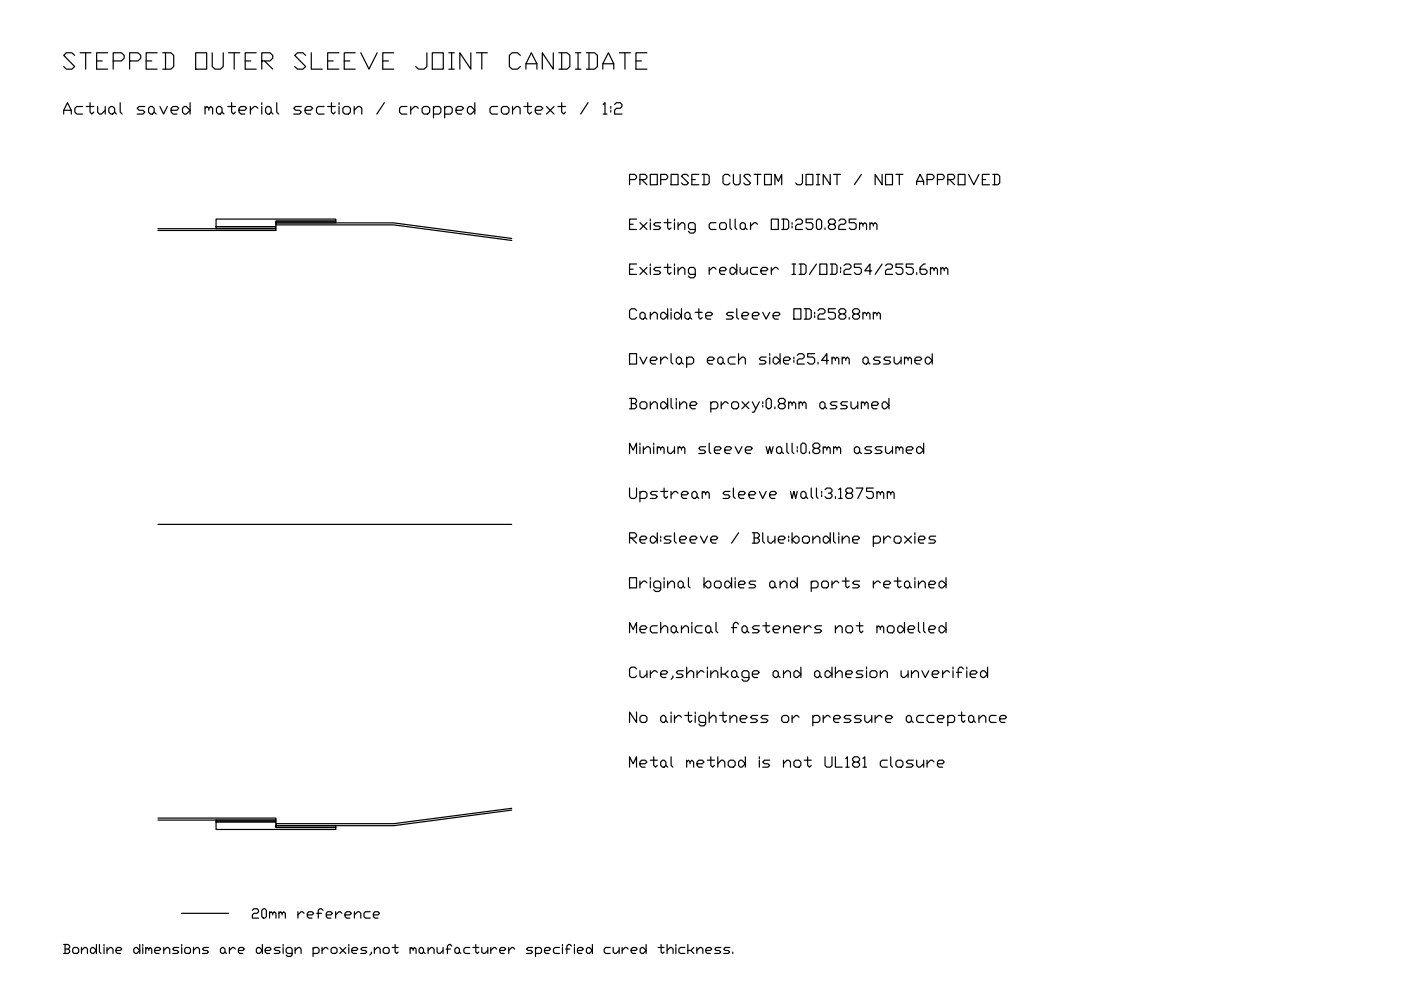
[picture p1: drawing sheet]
<svg xmlns="http://www.w3.org/2000/svg" width="297mm" height="210mm" viewBox="0 0 297 210" stroke-linecap="round" stroke-linejoin="round" font-family="sans-serif">
<!-- layer: BSA_EXISTING_MATERIAL -->
<path d="M33.5 48.5h25v.4h-25M108.5 50.6l-25-3.3h-25v.4h25l25 3.3M33.5 173.5h25v.4h-25M108.5 171.4l-25 3.2h-25v.5h25l25-3.3" fill="none" stroke="#000" stroke-width=".25"/>
<!-- layer: BSA_SLEEVE -->
<path d="M45.8 46.5h25.4v.4h-12.7v1.2h-12.7zM45.8 174.3h12.7v1.1h12.7v.5h-25.4z" fill="none" stroke="#000" stroke-width=".25"/>
<!-- layer: BSA_BONDLINE -->
<path d="M45.8 48.1h12.7v.4h-12.7zM58.5 46.9h12.7v.4h-12.7zM45.8 173.9h12.7v.4h-12.7zM58.5 175.1h12.7v.3h-12.7z" fill="none" stroke="#000" stroke-width=".25"/>
<!-- layer: BSA_AXIS -->
<path d="M33.5 111.2h75" fill="none" stroke="#000" stroke-width=".25"/>
<!-- layer: BSA_JOINT_NOTES -->
<g fill="none" stroke="#000" stroke-width=".25">
<path d="M13.5 24.2v-.8l.8-1.6 .8 1.6v.8M13.5 23.4h1.6M17.5 22.6h-1.2l-.4 .4v.8l.4 .4h1.2M18.3 22.6h1.6M19.1 21.8v2l.4 .4 .4-.4M20.7 22.6v1.2l.4 .4h.4l.8-.8M22.3 22.6v1.6M23.1 23l.4-.4h.4l.4 .4v.8l-.4 .4h-.4l-.4-.4zM24.3 23.8l.4 .4M25.5 21.8v2l.4 .4M30.7 22.6h-1.2l-.4 .4 .4 .4h.8l.4 .4-.4 .4h-1.2M31.9 22.6h.4l.4 .4v.8l-.4 .4h-.4l-.4-.4v-.8z"/>
<path d="M32.7 23.8l.4 .4M33.9 22.6l.8 1.6 .8-1.6M36.3 23.4h1.2l.4-.4-.4-.4h-.8l-.4 .4v.8l.4 .4h.8M39.1 22.6h.4l.8 .8-.8 .8h-.4l-.4-.4v-.8zM40.3 21.8v2.4M43.5 23l.4-.4 .4 .4v.4M43.5 22.6v1.6M44.3 23l.4-.4 .4 .4v1.2M46.3 22.6h.4l.4 .4v.8l-.4 .4h-.4l-.4-.4v-.8zM47.1 23.8l.4 .4M48.3 22.6h1.6M49.1 21.8v2l.4 .4 .4-.4"/>
<path d="M50.7 23.4h1.2l.4-.4-.4-.4h-.8l-.4 .4v.8l.4 .4h.8M53.1 22.6v1.6M54.7 23l-.4-.4h-.4l-.8 .8M55.5 21.8v.4M55.5 22.6v1.6M56.7 22.6h.4l.4 .4v.8l-.4 .4h-.4l-.4-.4v-.8zM57.5 23.8l.4 .4M58.7 21.8v2l.4 .4M63.9 22.6h-1.2l-.4 .4 .4 .4h.8l.4 .4-.4 .4h-1.2M64.7 23.4h1.2l.4-.4-.4-.4h-.8l-.4 .4v.8l.4 .4h.8M68.7 22.6h-1.2l-.4 .4v.8l.4 .4h1.2M69.5 22.6h1.6"/>
<path d="M70.3 21.8v2l.4 .4 .4-.4M71.9 21.8v.4M71.9 22.6v1.6M72.7 23l.4-.4h.8l.4 .4v.8l-.4 .4h-.8l-.4-.4zM75.1 23.4l.8-.8h.4l.4 .4v1.2M75.1 22.6v1.6M81.5 21.8l-1.6 2.4M86.3 22.6h-1.2l-.4 .4v.8l.4 .4h1.2M87.1 22.6v1.6M88.7 23l-.4-.4h-.4l-.8 .8M89.9 22.6h.8l.4 .4v.8l-.4 .4h-.8l-.4-.4v-.8zM91.9 23l.4-.4h.8l.4 .4v.8l-.4 .4h-1.2"/>
<path d="M91.9 22.6v2.4M94.3 23l.4-.4h.8l.4 .4v.8l-.4 .4h-1.2M94.3 22.6v2.4M96.7 23.4h1.2l.4-.4-.4-.4h-.8l-.4 .4v.8l.4 .4h.8M99.5 22.6h.4l.8 .8-.8 .8h-.4l-.4-.4v-.8zM100.7 21.8v2.4M105.5 22.6h-1.2l-.4 .4v.8l.4 .4h1.2M106.3 23l.4-.4h.8l.4 .4v.8l-.4 .4h-.8l-.4-.4zM108.7 23.4l.8-.8h.4l.4 .4v1.2M108.7 22.6v1.6M111.1 22.6h1.6M111.9 21.8v2l.4 .4 .4-.4"/>
<path d="M113.5 23.4h1.2l.4-.4-.4-.4h-.8l-.4 .4v.8l.4 .4h.8M115.9 22.6l1.6 1.6M117.5 22.6l-1.6 1.6M118.3 22.6h1.6M119.1 21.8v2l.4 .4 .4-.4M124.7 21.8l-1.6 2.4M127.9 22.2l.4-.4v2.4M127.9 24.2h.8M129.5 22.6v.4M129.5 23.4v.4M130.3 22.2l.4-.4h.8l.4 .4v.4l-.4 .4h-.8l-.4 .4v.8h1.6M133.5 47.6h.7"/>
<path d="M133.5 57.1h.7M135 46.5h-1.5v2.2h1.5M135 56h-1.5v2.2h1.5M135.7 47.2l1.5 1.5M135.7 56.7l1.5 1.5M137.2 47.2l-1.5 1.5M137.2 56.7l-1.5 1.5M137.9 46.5v.3M137.9 47.2v1.5M137.9 56v.3M137.9 56.7v1.5M140.1 47.2h-1.1l-.4 .4 .4 .3h.7l.4 .4-.4 .4h-1.1"/>
<path d="M140.1 56.7h-1.1l-.4 .4 .4 .3h.7l.4 .4-.4 .4h-1.1M140.8 47.2h1.5M140.8 56.7h1.5M141.6 46.5v1.8l.3 .4 .4-.4M141.6 56v1.8l.3 .4 .4-.4M143 46.5v.3M143 47.2v1.5M143 56v.3M143 56.7v1.5M143.8 47.9l.7-.7h.4l.3 .4v1.1M143.8 57.4l.7-.7h.4l.3 .4v1.1M143.8 47.2v1.5"/>
<path d="M143.8 56.7v1.5M147.4 48.7h-1.1l-.3-.4v-.7l.3-.4h.8l.3 .4v1.4l-.3 .4h-.8l-.3-.4M147.4 58.2h-1.1l-.3-.4v-.7l.3-.4h.8l.3 .4v1.4l-.3 .4h-.8l-.3-.4M150.4 56.7v1.5M151.8 47.2h-1.1l-.3 .4v.7l.3 .4h1.1M151.8 57.1l-.3-.4h-.4l-.7 .7M152.6 57.4h1.1l.3-.3-.3-.4h-.8l-.3 .4v.7l.3 .4h.8M152.9 47.2h.8l.3 .4v.7l-.3 .4h-.8l-.3-.4v-.7zM154.8 46.5v1.8l.3 .4M155.1 56.7h.4l.7 .7-.7 .8h-.4l-.3-.4v-.7zM155.9 46.5v1.8l.3 .4M156.2 56v2.2"/>
<path d="M156.9 47.6l.4-.4h.4l.3 .4v.7l-.3 .4h-.4l-.4-.4zM156.9 56.7v1.1l.4 .4h.4l.7-.8M158 48.3l.4 .4M158.4 56.7v1.5M159.1 47.2v1.5M160.6 47.6l-.4-.4h-.3l-.8 .7M160.6 56.7h-1.1l-.4 .4v.7l.4 .4h1.1M161.3 57.4h1.1l.4-.3-.4-.4h-.7l-.4 .4v.7l.4 .4h.7M163.5 46.5h1.5v2.2h-1.5zM163.5 56.7v1.5M165 57.1l-.4-.4h-.3l-.8 .7M165.7 46.5h1.1l.4 .3v1.5l-.4 .4h-1.1"/>
<path d="M166.1 46.5v2.2M167.9 47.2v.4M167.9 47.9v.4M167.9 58.2h.8M167.9 56h.8M168.3 56v2.2M168.7 46.8l.3-.3h.8l.3 .3v.4l-.3 .4h-.8l-.3 .3v.8h1.4M169.4 56h1.1l.4 .3v1.5l-.4 .4h-1.1M169.8 56v2.2M172.3 46.5h-1.4v.7h1.1l.3 .4v.7l-.3 .4h-.8l-.3-.4M173.1 56l-1.5 2.2M173.4 46.5h.4l.4 .3v1.5l-.4 .4h-.4l-.3-.4v-1.5z"/>
<path d="M173.8 56h1.5v2.2h-1.5zM174.9 48.3v.4M176 47.6l-.4-.4v-.4l.4-.3h.7l.4 .3v.4l-.4 .4h-.7l-.4 .3v.4l.4 .4h.7l.4-.4v-.4l-.4-.3M176 56h1.1l.4 .3v1.5l-.4 .4h-1.1M176.4 56v2.2M177.8 46.8l.4-.3h.7l.4 .3v.4l-.4 .4h-.7l-.4 .3v.8h1.5M178.2 56.7v.4M178.2 57.4v.4M178.9 56.3l.4-.3h.7l.4 .3v.4l-.4 .4h-.7l-.4 .3v.8h1.5M181.5 46.5h-1.5v.7h1.1l.4 .4v.7l-.4 .4h-.7l-.4-.4M182.2 47.6l.4-.4 .4 .4v.3M182.2 47.2v1.5"/>
<path d="M182.6 56h-1.5v.7h1.1l.4 .4v.7l-.4 .4h-.7l-.4-.4M183 47.6l.3-.4 .4 .4v1.1M184.4 47.6l.4-.4 .4 .4v.3M184.4 47.2v1.5M184.8 57.4h-1.5l1.1-1.4v2.2M185.2 47.6l.3-.4 .4 .4v1.1M187 56l-1.5 2.2M187.7 56.3l.4-.3h.7l.4 .3v.4l-.4 .4h-.7l-.4 .3v.8h1.5M191.4 56h-1.5v.7h1.2l.3 .4v.7l-.3 .4h-.8l-.4-.4M193.6 56h-1.4v.7h1.1l.3 .4v.7l-.3 .4h-.8l-.3-.4M194.4 57.8v.4M196.2 56h-.4l-.7 .7v1.1l.4 .4h.7l.4-.4v-.4l-.4-.3h-1.1"/>
<path d="M197.3 57.1l.4-.4 .3 .4v.3M197.3 56.7v1.5M198 57.1l.4-.4 .4 .4v1.1M199.5 57.1l.4-.4 .3 .4v.3M199.5 56.7v1.5M200.2 57.1l.4-.4 .4 .4v1.1M133.5 75h1.5v2.2h-1.5zM135.7 75.7l.7 1.5 .8-1.5M137.9 76.4h1.1l.4-.3-.4-.4h-.7l-.4 .4v.7l.4 .4h.7M140.1 75.7v1.5M141.6 76.1l-.4-.4h-.4l-.7 .7M142.3 75v1.8l.4 .4"/>
<path d="M143.4 76.1l.4-.4h.3l.4 .4v.7l-.4 .4h-.3l-.4-.4zM144.5 76.8l.4 .4M145.6 76.1l.4-.4h.7l.4 .4v.7l-.4 .4h-1.1M145.6 75.7v2.2M150 76.4h1.1l.4-.3-.4-.4h-.7l-.4 .4v.7l.4 .4h.7M152.2 76.1l.4-.4h.3l.4 .4v.7l-.4 .4h-.3l-.4-.4zM153.3 76.8l.4 .4M155.9 75.7h-1.1l-.4 .4v.7l.4 .4h1.1M156.6 76.4l.7-.7h.4l.3 .4v1.1M156.6 75v2.2M162.4 75.7h-1.1l-.3 .4 .3 .3h.8l.3 .4-.3 .4h-1.1M163.2 75v.3"/>
<path d="M163.2 75.7v1.5M163.9 76.1l.4-.4h.3l.8 .7-.8 .8h-.3l-.4-.4zM165.4 75v2.2M166.1 76.4h1.1l.4-.3-.4-.4h-.7l-.4 .4v.7l.4 .4h.7M168.3 75.7v.4M168.3 76.4v.4M169 75.3l.4-.3h.7l.4 .3v.4l-.4 .4h-.7l-.4 .3v.8h1.5M172.7 75h-1.5v.7h1.1l.4 .4v.7l-.4 .4h-.7l-.4-.4M173.4 76.8v.4M175.6 76.4h-1.4l1.1-1.4v2.2M176.4 76.1l.3-.4 .4 .4v.3M176.4 75.7v1.5"/>
<path d="M177.1 76.1l.4-.4 .3 .4v1.1M178.6 76.1l.3-.4 .4 .4v.3M178.6 75.7v1.5M179.3 76.1l.4-.4 .3 .4v1.1M183 76.1l.3-.4h.4l.4 .4v.7l-.4 .4h-.4l-.3-.4zM184.1 76.8l.3 .4M186.6 75.7h-1.1l-.3 .4 .3 .3h.8l.3 .4-.3 .4h-1.1M188.8 75.7h-1.1l-.3 .4 .3 .3h.8l.3 .4-.3 .4h-1.1M189.6 75.7v1.1l.3 .4h.4l.8-.8M191.1 75.7v1.5M191.8 76.1l.4-.4 .3 .4v.3M191.8 75.7v1.5"/>
<path d="M192.5 76.1l.4-.4 .4 .4v1.1M194 76.4h1.1l.4-.3-.4-.4h-.7l-.4 .4v.7l.4 .4h.7M196.2 76.1l.4-.4h.3l.8 .7-.8 .8h-.3l-.4-.4zM197.7 75v2.2M133.5 84.5h1.1l.4 .4v.3l-.4 .4M133.9 85.6h.7l.4 .4v.3l-.4 .4h-1.1M133.9 84.5v2.2M135.7 85.6l.4-.4h.7l.4 .4v.7l-.4 .4h-.7l-.4-.4zM137.9 86l.7-.8h.4l.4 .4v1.1M137.9 85.2v1.5M140.1 85.6l.4-.4h.3l.8 .8-.8 .7h-.3l-.4-.4zM141.6 84.5v2.2"/>
<path d="M142.3 84.5v1.8l.4 .4M143.4 84.5v.4M143.4 85.2v1.5M144.1 86l.8-.8h.3l.4 .4v1.1M144.1 85.2v1.5M146.3 86h1.1l.4-.4-.4-.4h-.7l-.4 .4v.7l.4 .4h.7M150.7 85.6l.4-.4h.7l.4 .4v.7l-.4 .4h-1.1M150.7 85.2v2.2M152.9 85.2v1.5M154.4 85.6l-.4-.4h-.3l-.8 .8M155.1 85.6l.4-.4h.7l.4 .4v.7l-.4 .4h-.7l-.4-.4zM157.3 85.2l1.5 1.5"/>
<path d="M158.8 85.2l-1.5 1.5M159.5 85.2l.7 1.5M161 85.2l-1.1 2.2h-.4M161.7 85.2v.4M161.7 86v.3M162.8 84.5h.4l.3 .4v1.4l-.3 .4h-.4l-.4-.4v-1.4zM164.3 86.3v.4M165.4 85.6l-.4-.4v-.3l.4-.4h.7l.4 .4v.3l-.4 .4h-.7l-.4 .4v.3l.4 .4h.7l.4-.4v-.3l-.4-.4M167.2 85.6l.4-.4 .3 .4v.4M167.2 85.2v1.5M167.9 85.6l.4-.4 .4 .4v1.1M169.4 85.6l.4-.4 .3 .4v.4"/>
<path d="M169.4 85.2v1.5M170.1 85.6l.4-.4 .4 .4v1.1M173.8 85.6l.4-.4h.3l.4 .4v.7l-.4 .4h-.3l-.4-.4zM174.9 86.3l.4 .4M177.5 85.2h-1.1l-.4 .4 .4 .4h.7l.4 .3-.4 .4h-1.1M179.7 85.2h-1.1l-.4 .4 .4 .4h.7l.4 .3-.4 .4h-1.1M180.4 85.2v1.1l.4 .4h.3l.8-.7M181.9 85.2v1.5M182.6 85.6l.4-.4 .3 .4v.4M182.6 85.2v1.5M183.3 85.6l.4-.4 .4 .4v1.1M184.8 86h1.1l.4-.4-.4-.4h-.7l-.4 .4v.7l.4 .4h.7"/>
<path d="M187.4 85.2h.3l.8 .8-.8 .7h-.3l-.4-.4v-.7zM188.5 84.5v2.2M133.5 103.5v1.8l.4 .4h.7l.4-.4v-1.8M133.5 114.1h1.1l.4-.4v-.4l-.4-.3h-1.1v2.2M133.9 114.1l1.1 1.1M135.7 104.6l.4-.4h.7l.4 .4v.7l-.4 .4h-1.1M135.7 114.4h1.1l.4-.3-.4-.4h-.7l-.4 .4v.7l.4 .4h.7M135.7 104.2v2.2M137.9 114.1l.4-.4h.3l.8 .7-.8 .8h-.3l-.4-.4zM139.4 104.2h-1.1l-.4 .4 .4 .3h.7l.4 .4-.4 .4h-1.1M139.4 113v2.2M140.1 113.7v.4"/>
<path d="M140.1 114.4v.4M140.1 104.2h1.5M140.8 103.5v1.8l.4 .4 .4-.4M142.3 113.7h-1.1l-.4 .4 .4 .3h.7l.4 .4-.4 .4h-1.1M142.3 104.2v1.5M143 113v1.8l.4 .4M143.8 104.6l-.4-.4h-.4l-.7 .7M144.1 114.4h1.1l.4-.3-.4-.4h-.7l-.4 .4v.7l.4 .4h.7M144.5 104.9h1.1l.4-.3-.4-.4h-.7l-.4 .4v.7l.4 .4h.7M146.3 114.4h1.1l.4-.3-.4-.4h-.7l-.4 .4v.7l.4 .4h.7M146.7 104.6l.4-.4h.3l.4 .4v.7l-.4 .4h-.3l-.4-.4zM147.8 105.3l.4 .4"/>
<path d="M148.5 113.7l.8 1.5 .7-1.5M148.9 104.6l.4-.4 .3 .4v.3M148.9 104.2v1.5M149.6 104.6l.4-.4 .4 .4v1.1M150.7 114.4h1.1l.4-.3-.4-.4h-.7l-.4 .4v.7l.4 .4h.7M154.8 104.2h-1.1l-.4 .4 .4 .3h.7l.4 .4-.4 .4h-1.1M155.5 103.5v1.8l.4 .4M156.6 104.9h1.1l.3-.3-.3-.4h-.8l-.3 .4v.7l.3 .4h.8M156.6 113l-1.5 2.2M158.8 104.9h1.1l.3-.3-.3-.4h-.8l-.3 .4v.7l.3 .4h.8M159.5 113h1.1l.4 .3v.4l-.4 .4M159.9 114.1h.7l.4 .3v.4l-.4 .4h-1.1"/>
<path d="M159.9 113v2.2M161 104.2l.7 1.5 .7-1.5M161.7 113v1.8l.4 .4M162.8 113.7v1.1l.4 .4h.3l.8-.8M163.2 104.9h1.1l.3-.3-.3-.4h-.8l-.3 .4v.7l.3 .4h.8M164.3 113.7v1.5M165 114.4h1.1l.4-.3-.4-.4h-.7l-.4 .4v.7l.4 .4h.7M167.2 113.7v.4M167.2 114.4v.4M167.6 104.2l.3 1.5 .4-1.5 .4 1.5 .3-1.5M167.9 113v2.2M168.7 113.7h.3l.4 .4v.7l-.4 .4h-.3l-.8-.8z"/>
<path d="M170.1 104.2h.4l.4 .4v.7l-.4 .4h-.4l-.3-.4v-.7zM170.1 114.1l.4-.4h.7l.4 .4v.7l-.4 .4h-.7l-.4-.4zM170.9 105.3l.3 .4M172 103.5v1.8l.3 .4M172.3 114.4l.8-.7h.3l.4 .4v1.1M172.3 113.7v1.5M173.1 103.5v1.8l.3 .4M174.2 104.2v.4M174.2 104.9v.4M174.5 114.1l.4-.4h.4l.7 .7-.7 .8h-.4l-.4-.4zM174.9 103.8l.4-.3h.7l.4 .3v.4l-.4 .4h-.4M176 104.6l.4 .3v.4l-.4 .4h-.7l-.4-.4"/>
<path d="M176 113v2.2M176.7 113v1.8l.4 .4M177.1 105.3v.4M177.8 103.8l.4-.3v2.2M177.8 105.7h.8M177.8 113v.3M177.8 113.7v1.5M178.6 114.4l.7-.7h.4l.3 .4v1.1M178.6 113.7v1.5M179.7 104.6l-.4-.4v-.4l.4-.3h.7l.4 .3v.4l-.4 .4h-.7l-.4 .3v.4l.4 .4h.7l.4-.4v-.4l-.4-.3M180.8 114.4h1.1l.3-.3-.3-.4h-.8l-.3 .4v.7l.3 .4h.8M181.5 103.5h1.5l-1.1 2.2"/>
<path d="M185.2 103.5h-1.5v.7h1.1l.4 .4v.7l-.4 .4h-.7l-.4-.4M185.2 114.1l.3-.4h.8l.3 .4v.7l-.3 .4h-1.1M185.2 113.7v2.2M185.9 104.6l.4-.4 .3 .4v.3M185.9 104.2v1.5M186.6 104.6l.4-.4 .4 .4v1.1M187.4 113.7v1.5M188.1 104.6l.4-.4 .3 .4v.3M188.1 104.2v1.5M188.8 104.6l.4-.4 .4 .4v1.1M188.8 114.1l-.3-.4h-.4l-.7 .7M189.6 114.1l.3-.4h.8l.4 .4v.7l-.4 .4h-.8l-.3-.4z"/>
<path d="M191.8 113.7l1.5 1.5M193.3 113.7l-1.5 1.5M194 113v.3M194 113.7v1.5M194.7 114.4h1.1l.4-.3-.4-.4h-.7l-.4 .4v.7l.4 .4h.7M198.4 113.7h-1.1l-.4 .4 .4 .3h.7l.4 .4-.4 .4h-1.1M133.5 122.5h1.5v2.1h-1.5zM135.7 123.2v1.4M137.2 123.6l-.4-.4h-.4l-.7 .7M137.9 122.5v.3M137.9 123.2v1.4M140.1 124.6h-1.1l-.4-.3v-.7l.4-.4h.7l.4 .4v1.4l-.4 .4h-.7l-.4-.4"/>
<path d="M140.8 122.5v.3M140.8 123.2v1.4M141.6 123.9l.7-.7h.4l.3 .4v1M141.6 123.2v1.4M144.1 123.2h.4l.4 .4v.7l-.4 .3h-.4l-.3-.3v-.7zM144.9 124.3l.3 .3M146 122.5v1.8l.3 .3M149.3 123.9l.7-.7h.4l.3 .4v.7l-.3 .3h-.4zM149.3 122.5v2.1M151.8 123.2h.8l.3 .4v.7l-.3 .3h-.8l-.3-.3v-.7zM154 123.2h.4l.7 .7-.7 .7h-.4l-.3-.3v-.7zM155.1 122.5v2.1"/>
<path d="M155.9 122.5v.3M155.9 123.2v1.4M156.6 123.9h1.1l.3-.3-.3-.4h-.8l-.3 .4v.7l.3 .3h.8M160.2 123.2h-1.1l-.3 .4 .3 .3h.8l.3 .4-.3 .3h-1.1M163.5 123.2h.4l.4 .4v.7l-.4 .3h-.4l-.3-.3v-.7zM164.3 124.3l.3 .3M165.4 123.9l.7-.7h.4l.3 .4v1M165.4 123.2v1.4M167.9 123.2h.4l.7 .7-.7 .7h-.4l-.3-.3v-.7zM169 122.5v2.1M172 123.6l.3-.4h.8l.3 .4v.7l-.3 .3h-1.1M172 123.2v2.2"/>
<path d="M174.5 123.2h.8l.3 .4v.7l-.3 .3h-.8l-.3-.3v-.7zM176.4 123.2v1.4M177.8 123.6l-.3-.4h-.4l-.7 .7M178.6 123.2h1.4M179.3 122.5v1.8l.4 .3 .3-.3M182.2 123.2h-1.1l-.3 .4 .3 .3h.8l.3 .4-.3 .3h-1.1M185.2 123.2v1.4M186.6 123.6l-.3-.4h-.4l-.7 .7M187.4 123.9h1.1l.3-.3-.3-.4h-.8l-.3 .4v.7l.3 .3h.8M189.6 123.2h1.5M190.3 122.5v1.8l.4 .3 .4-.3M191.8 123.6l.4-.4h.3l.4 .4v.7l-.4 .3h-.3l-.4-.3z"/>
<path d="M192.9 124.3l.4 .3M194 122.5v.3M194 123.2v1.4M194.7 123.9l.8-.7h.3l.4 .4v1M194.7 123.2v1.4M196.9 123.9h1.1l.4-.3-.4-.4h-.7l-.4 .4v.7l.4 .3h.7M199.1 123.6l.4-.4h.4l.7 .7-.7 .7h-.4l-.4-.3zM200.6 122.5v2.1M135 141.8l-.4-.4h-.7l-.4 .4v1.5l.4 .4h.7l.4-.4M135 151v2.2l-1.5-2.2v2.2M135.7 142.2v1.1l.4 .4h.3l.8-.8M135.7 152.1l.4-.4h.7l.4 .4v.7l-.4 .4h-.7l-.4-.4z"/>
<path d="M137.2 142.2v1.5M137.9 142.2v1.5M139.4 142.6l-.4-.4h-.4l-.7 .7M140.1 142.9h1.1l.4-.3-.4-.4h-.7l-.4 .4v.7l.4 .4h.7M140.1 152.1l.4-.4h.3l.4 .4v.7l-.4 .4h-.3l-.4-.4zM141.2 152.8l.4 .4M142.3 151v.3M142.3 151.7v1.5M142.7 143.3v.4l-.4 .3M143 151.7v1.5M144.5 152.1l-.4-.4h-.3l-.8 .7M144.9 142.2h-1.1l-.4 .4 .4 .3h.7l.4 .4-.4 .4h-1.1"/>
<path d="M145.2 151.7h1.5M145.6 142.9l.7-.7h.4l.4 .4v1.1M145.6 141.4v2.3M146 151v1.8l.3 .4 .4-.4M147.4 151v.3M147.4 151.7v1.5M147.8 142.2v1.5M149.3 142.6l-.4-.4h-.4l-.7 .7M149.6 153.2h-1.1l-.3-.4v-.7l.3-.4h.8l.3 .4v1.4l-.3 .4h-.8l-.3-.4M150 141.4v.4M150 142.2v1.5M150.4 152.4l.7-.7h.4l.3 .4v1.1"/>
<path d="M150.4 151v2.2M150.7 142.9l.8-.7h.3l.4 .4v1.1M150.7 142.2v1.5M152.6 151.7h1.4M152.9 141.4v2.3M153.3 151v1.8l.4 .4 .3-.4M153.7 142.9l.7 .8M154.4 142.2l-.7 .7h-.8M154.8 152.4l.7-.7h.4l.3 .4v1.1M154.8 151.7v1.5M155.1 142.6l.4-.4h.4l.3 .4v.7l-.3 .4h-.4l-.4-.4zM156.2 143.3l.4 .4"/>
<path d="M156.9 152.4h1.1l.4-.3-.4-.4h-.7l-.4 .4v.7l.4 .4h.7M158.8 143.7h-1.1l-.4-.4v-.7l.4-.4h.7l.4 .4v1.4l-.4 .4h-.7l-.4-.4M159.5 142.9h1.1l.4-.3-.4-.4h-.7l-.4 .4v.7l.4 .4h.7M160.6 151.7h-1.1l-.4 .4 .4 .3h.7l.4 .4-.4 .4h-1.1M162.8 151.7h-1.1l-.4 .4 .4 .3h.7l.4 .4-.4 .4h-1.1M163.9 142.6l.4-.4h.3l.4 .4v.7l-.4 .4h-.3l-.4-.4zM165 143.3l.4 .4M165.7 152.1l.4-.4h.7l.4 .4v.7l-.4 .4h-.7l-.4-.4zM166.1 142.9l.7-.7h.4l.4 .4v1.1M166.1 142.2v1.5M167.9 151.7v1.5M168.3 142.6l.4-.4h.3l.8 .7-.8 .8h-.3l-.4-.4z"/>
<path d="M169.4 152.1l-.4-.4h-.3l-.8 .7M169.8 141.4v2.3M172.3 152.1l.4-.4h.7l.4 .4v.7l-.4 .4h-1.1M172.3 151.7v2.2M172.7 142.6l.4-.4h.3l.4 .4v.7l-.4 .4h-.3l-.4-.4zM173.8 143.3l.4 .4M174.5 151.7v1.5M174.9 142.6l.4-.4h.3l.8 .7-.8 .8h-.3l-.4-.4zM176 152.1l-.4-.4h-.3l-.8 .7M176.4 141.4v2.3M176.7 152.4h1.1l.4-.3-.4-.4h-.7l-.4 .4v.7l.4 .4h.7M177.1 142.9l.7-.7h.4l.4 .4v1.1"/>
<path d="M177.1 141.4v2.3M179.3 142.9h1.1l.4-.3-.4-.4h-.7l-.4 .4v.7l.4 .4h.7M180.4 151.7h-1.1l-.4 .4 .4 .3h.7l.4 .4-.4 .4h-1.1M182.6 151.7h-1.1l-.4 .4 .4 .3h.7l.4 .4-.4 .4h-1.1M183 142.2h-1.1l-.4 .4 .4 .3h.7l.4 .4-.4 .4h-1.1M183.3 151.7v1.1l.4 .4h.4l.7-.8M183.7 141.4v.4M183.7 142.2v1.5M184.4 142.6l.4-.4h.7l.4 .4v.7l-.4 .4h-.7l-.4-.4zM184.8 151.7v1.5M185.5 151.7v1.5M186.6 142.9l.8-.7h.3l.4 .4v1.1"/>
<path d="M186.6 142.2v1.5M187 152.1l-.4-.4h-.3l-.8 .7M187.7 152.4h1.1l.4-.3-.4-.4h-.7l-.4 .4v.7l.4 .4h.7M191.1 142.2v1.1l.3 .4h.4l.7-.8M192.2 152.1l.3-.4h.4l.4 .4v.7l-.4 .4h-.4l-.3-.4zM192.5 142.2v1.5M193.3 142.9l.7-.7h.4l.3 .4v1.1M193.3 142.2v1.5M193.3 152.8l.3 .4M195.5 142.2l.7 1.5 .7-1.5M195.8 151.7h-1.1l-.3 .4v.7l.3 .4h1.1M197.7 142.9h1.1l.3-.3-.3-.4h-.8l-.3 .4v.7l.3 .4h.8"/>
<path d="M198 151.7h-1.1l-.3 .4v.7l.3 .4h1.1M198.8 152.4h1.1l.3-.3-.3-.4h-.8l-.3 .4v.7l.3 .4h.8M199.9 142.2v1.5M201 152.1l.3-.4h.8l.3 .4v.7l-.3 .4h-1.1M201 151.7v2.2M201.3 142.6l-.3-.4h-.4l-.7 .7M202.1 141.4v.4M202.1 142.2v1.5M202.8 142.6h1.1M203.2 151.7h1.4M203.9 151v1.8l.4 .4 .3-.4M204.3 141.8l-.4-.4h-.4l-.3 .4v1.9"/>
<path d="M205 141.4v.4M205 142.2v1.5M205.7 142.9h1.1l.4-.3-.4-.4h-.7l-.4 .4v.7l.4 .4h.7M205.7 151.7h.4l.4 .4v.7l-.4 .4h-.4l-.3-.4v-.7zM206.5 152.8l.3 .4M207.6 152.4l.7-.7h.4l.3 .4v1.1M207.6 151.7v1.5M207.9 142.6l.4-.4h.4l.7 .7-.7 .8h-.4l-.4-.4zM209.4 141.4v2.3M211.2 151.7h-1.1l-.3 .4v.7l.3 .4h1.1M212 152.4h1.1l.3-.3-.3-.4h-.8l-.3 .4v.7l.3 .4h.8M13.5 200.3h.9l.4 .3v.3l-.4 .3"/>
<path d="M13.8 201.2h.6l.4 .3v.4l-.4 .3h-.9M13.8 200.3v1.9M15.7 200.9h.6l.4 .3v.7l-.4 .3h-.6l-.3-.3v-.7zM17.3 201.5l.6-.6h.3l.3 .3v1M17.3 200.9v1.3M19.2 201.2l.3-.3h.3l.6 .6-.6 .7h-.3l-.3-.3zM20.4 200.3v1.9M21.1 200.3v1.6l.3 .3M22.1 200.3v.3M22.1 200.9v1.3M22.7 201.5l.6-.6h.3l.4 .3v1M22.7 200.9v1.3"/>
<path d="M24.6 201.5h.9l.3-.3-.3-.3h-.6l-.3 .3v.7l.3 .3h.6M28.4 201.2l.3-.3h.3l.6 .6-.6 .7h-.3l-.3-.3zM29.6 200.3v1.9M30.3 200.3v.3M30.3 200.9v1.3M30.9 201.2l.3-.3 .3 .3v.3M30.9 200.9v1.3M31.5 201.2l.4-.3 .3 .3v1M32.8 201.5h.9l.4-.3-.4-.3h-.6l-.3 .3v.7l.3 .3h.6M34.7 201.5l.6-.6h.3l.4 .3v1M34.7 200.9v1.3M37.9 200.9h-1l-.3 .3 .3 .3h.6l.4 .4-.4 .3h-.9"/>
<path d="M38.5 200.3v.3M38.5 200.9v1.3M39.5 200.9h.6l.3 .3v.7l-.3 .3h-.6l-.3-.3v-.7zM41 201.5l.7-.6h.3l.3 .3v1M41 200.9v1.3M44.2 200.9h-.9l-.4 .3 .4 .3h.6l.3 .4-.3 .3h-1M46.7 201.2l.4-.3h.3l.3 .3v.7l-.3 .3h-.3l-.4-.3zM47.7 201.9l.3 .3M48.6 200.9v1.3M49.9 201.2l-.3-.3h-.3l-.7 .6M50.5 201.5h1l.3-.3-.3-.3h-.7l-.3 .3v.7l.3 .3h.7M54.7 200.9h.3l.6 .6-.6 .7h-.3l-.3-.3v-.7z"/>
<path d="M55.6 200.3v1.9M56.2 201.5h1l.3-.3-.3-.3h-.6l-.4 .3v.7l.4 .3h.6M59.4 200.9h-.9l-.4 .3 .4 .3h.6l.3 .4-.3 .3h-1M60 200.3v.3M60 200.9v1.3M61.9 202.2h-.9l-.3-.3v-.7l.3-.3h.6l.3 .3v1.3l-.3 .3h-.6l-.3-.3M62.6 201.5l.6-.6h.3l.3 .3v1M62.6 200.9v1.3M66.4 201.2l.3-.3h.6l.3 .3v.7l-.3 .3h-.9M66.4 200.9v1.9M68.3 200.9v1.3M69.6 201.2l-.4-.3h-.3l-.6 .6"/>
<path d="M70.5 200.9h.6l.4 .3v.7l-.4 .3h-.6l-.3-.3v-.7zM72.1 200.9l1.2 1.3M73.3 200.9l-1.2 1.3M74 200.3v.3M74 200.9v1.3M74.6 201.5h1l.3-.3-.3-.3h-.7l-.3 .3v.7l.3 .3h.7M77.8 200.9h-1l-.3 .3 .3 .3h.7l.3 .4-.3 .3h-1M78.7 201.9v.3l-.3 .3M79.4 201.5l.6-.6h.3l.3 .3v1M79.4 200.9v1.3M81.2 201.2l.4-.3h.6l.3 .3v.7l-.3 .3h-.6l-.4-.3zM83.1 200.9h1.3"/>
<path d="M83.8 200.3v1.6l.3 .3 .3-.3M87 201.2l.3-.3 .3 .3v.3M87 200.9v1.3M87.6 201.2l.3-.3 .3 .3v1M89.2 200.9h.3l.3 .3v.7l-.3 .3h-.3l-.3-.3v-.7zM89.8 201.9l.3 .3M90.8 201.5l.6-.6h.3l.3 .3v1M90.8 200.9v1.3M92.7 200.9v1l.3 .3h.3l.6-.7M93.9 200.9v1.3M94.6 201.2h.9M95.8 200.6l-.3-.3h-.3l-.3 .3v1.6"/>
<path d="M96.4 201.2l.4-.3h.3l.3 .3v.7l-.3 .3h-.3l-.4-.3zM97.4 201.9l.3 .3M99.6 200.9h-.9l-.4 .3v.7l.4 .3h.9M100.2 200.9h1.3M100.9 200.3v1.6l.3 .3 .3-.3M102.2 200.9v1l.3 .3h.3l.6-.7M103.4 200.9v1.3M104.1 200.9v1.3M105.3 201.2l-.3-.3h-.3l-.6 .6M106 201.5h.9l.3-.3-.3-.3h-.6l-.3 .3v.7l.3 .3h.6M107.9 200.9v1.3M109.1 201.2l-.3-.3h-.3l-.6 .6"/>
<path d="M112.9 200.9h-.9l-.4 .3 .4 .3h.6l.3 .4-.3 .3h-1M113.5 201.2l.4-.3h.6l.3 .3v.7l-.3 .3h-1M113.5 200.9v1.9M115.4 201.5h1l.3-.3-.3-.3h-.6l-.4 .3v.7l.4 .3h.6M118.6 200.9h-.9l-.4 .3v.7l.4 .3h.9M119.3 200.3v.3M119.3 200.9v1.3M119.9 201.2h.9M121.2 200.6l-.4-.3h-.3l-.3 .3v1.6M121.8 200.3v.3M121.8 200.9v1.3M122.4 201.5h1l.3-.3-.3-.3h-.7l-.3 .3v.7l.3 .3h.7"/>
<path d="M124.6 200.9h.4l.6 .6-.6 .7h-.4l-.3-.3v-.7zM125.6 200.3v1.9M129.4 200.9h-1l-.3 .3v.7l.3 .3h1M130 200.9v1l.3 .3h.3l.7-.7M131.3 200.9v1.3M131.9 200.9v1.3M133.2 201.2l-.3-.3h-.4l-.6 .6M133.8 201.5h1l.3-.3-.3-.3h-.6l-.4 .3v.7l.4 .3h.6M136 200.9h.4l.6 .6-.6 .7h-.4l-.3-.3v-.7zM137 200.3v1.9M139.5 200.9h1.3M140.2 200.3v1.6l.3 .3 .3-.3"/>
<path d="M141.4 201.5l.7-.6h.3l.3 .3v1M141.4 200.3v1.9M143.3 200.3v.3M143.3 200.9v1.3M145.2 200.9h-.9l-.4 .3v.7l.4 .3h.9M145.8 200.3v1.9M146.5 201.5l.6 .7M147.1 200.9l-.6 .6h-.7M147.7 201.5l.7-.6h.3l.3 .3v1M147.7 200.9v1.3M149.6 201.5h1l.3-.3-.3-.3h-.6l-.4 .3v.7l.4 .3h.6M152.8 200.9h-1l-.2 .3 .2 .3h.7l.3 .4-.3 .3h-.9"/>
<path d="M154.7 200.9h-.9l-.3 .3 .3 .3h.6l.3 .4-.3 .3h-.9M155.4 201.9v.3"/>
</g>
<!-- layer: BSA_SECTION_REFERENCE -->
<path d="M38.5 193.6h10" fill="none" stroke="#000" stroke-width=".25"/>
<text font-size="7.1" x="12.3" y="15.9">STEPPED OUTER SLEEVE JOINT CANDIDATE</text>
<g font-size="5.7">
<text x="132.3" y="40.6">PROPOSED CUSTOM JOINT / NOT APPROVED</text>
<text x="132.3" y="164">Metal method is not UL181 closure</text>
</g>
<g font-size="5.3">
<text x="132.3" y="68.8">Candidate sleeve OD:258.8mm</text>
<text x="132.3" y="97.4">Minimum sleeve wall:0.8mm assumed</text>
<text x="132.3" y="135.5">Mechanical fasteners not modelled</text>
</g>
<text font-size="4.9" x="52.2" y="195.8">20mm reference</text>
</svg>
